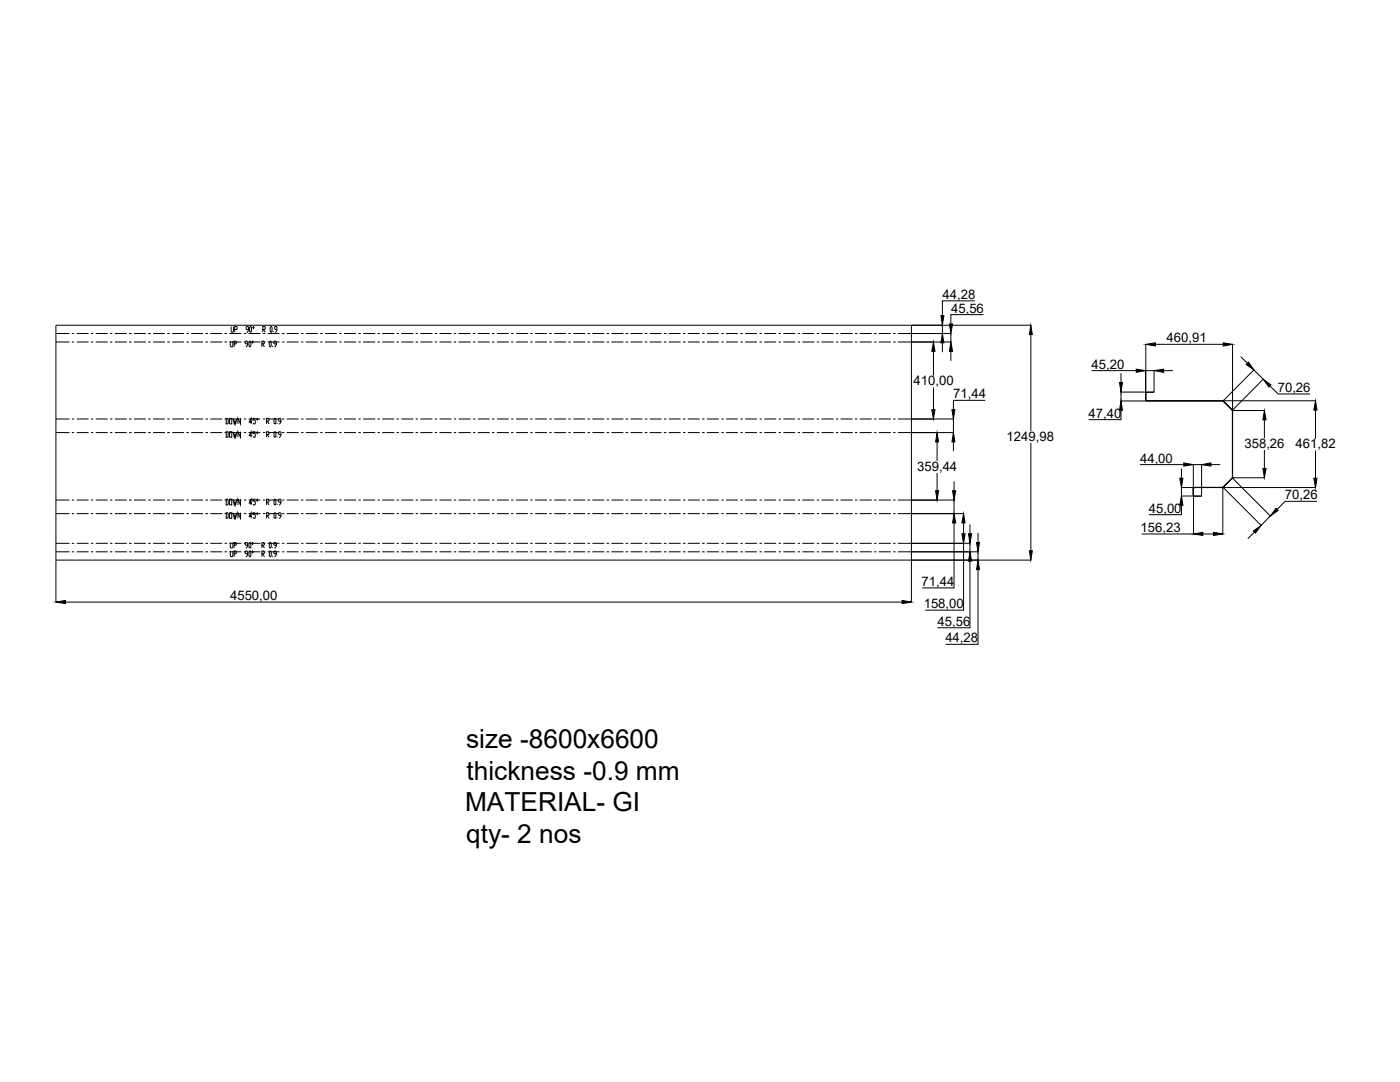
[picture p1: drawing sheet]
<svg xmlns="http://www.w3.org/2000/svg" width="279mm" height="216mm" viewBox="0 0 279 216" stroke-linecap="round" stroke-linejoin="round" font-family="sans-serif">
<!-- layer: 0 -->
<g fill="none" stroke="#000" stroke-width=".2">
<path d="M11.2 66.5h2.7M11.2 68.2h2.7M14.3 66.5h.5M14.3 68.2h.5M15.3 66.5h2.4M15.3 68.2h2.4M18.1 66.5h.5M18.1 68.2h.5M19.1 66.5h2.4M19.1 68.2h2.4M22 66.5h.4M22 68.2h.4"/>
<path d="M22.9 66.5h2.4M22.9 68.2h2.4M25.8 66.5h.5M25.8 68.2h.5M26.7 66.5h2.4M26.7 68.2h2.4M29.6 66.5h.5M29.6 68.2h.5M30.6 66.5h2.3M30.6 68.2h2.3M33.4 66.5h.5M33.4 68.2h.5"/>
<path d="M34.4 66.5h2.3M34.4 68.2h2.3M37.2 66.5h.5M37.2 68.2h.5M38.2 66.5h2.3M38.2 68.2h2.3M41 66.5h.5M41 68.2h.5M42 66.5h2.4M42 68.2h2.4M44.8 66.5h.5M44.8 68.2h.5"/>
<path d="M45.8 66.5h2.4M45.8 68.2h2.4M46 68.1v.9l.1 .2h.2l.2-.2v-.9M46.1 65.2v.9l.2 .2h.2l.1-.2v-.9M46.7 68.6h.4l.1-.1-.1-.4h-.4v1.1M46.8 65.7h.4l.2-.2-.2-.3h-.4v1.1M48.7 66.5h.4M48.7 68.2h.4M49.4 68.6h-.3l-.2-.1 .2-.4h.2l.1 .2v.5l-.3 .4M49.6 65.7h-.4l-.1-.2 .1-.3h.3l.1 .2v.5l-.4 .4M49.6 66.5h2.4M49.6 68.2h2.4"/>
<path d="M49.8 68.1l.3 .2-.2 .9-.2-.2zM49.9 65.2l.3 .2-.1 .9-.3-.2zM50.4 68.1l.1 .2-.1 .2-.1-.2zM50.6 65.2l.1 .2-.1 .1-.2-.1zM52.3 68.6h.3l.2-.1-.2-.4h-.3v1.1M52.4 68.6l.4 .6M52.4 65.7h.4l.1-.2-.1-.3h-.4v1.1M52.5 66.5h.4M52.5 68.2h.4M52.6 65.7l.3 .6M53.4 66.5h2.4M53.4 68.2h2.4"/>
<path d="M53.9 68.1l.2 .2-.1 .9-.3-.2zM54 65.2l.3 .2-.1 .9-.3-.2zM54.4 69v.2M54.6 66.1v.2M55.1 68.6h-.3l-.2-.1 .2-.4h.2l.1 .2v.5l-.3 .4M55.3 65.7h-.4v-.5h.2l.2 .2v.5l-.4 .4M56.3 66.5h.5M56.3 68.2h.5M57.2 66.5h2.4M57.2 68.2h2.4M60.1 66.5h.5M60.1 68.2h.5"/>
<path d="M61 66.5h2.4M61 68.2h2.4M63.9 66.5h.5M63.9 68.2h.5M64.8 66.5h2.4M64.8 68.2h2.4M67.7 66.5h.5M67.7 68.2h.5M68.7 66.5h2.4M68.7 68.2h2.4M71.5 66.5h.5M71.5 68.2h.5"/>
<path d="M72.5 66.5h2.4M72.5 68.2h2.4M75.3 66.5h.5M75.3 68.2h.5M76.3 66.5h2.4M76.3 68.2h2.4M79.1 66.5h.5M79.1 68.2h.5M80.1 66.5h2.4M80.1 68.2h2.4M83 66.5h.4M83 68.2h.4"/>
<path d="M83.9 66.5h2.4M83.9 68.2h2.4M86.8 66.5h.4M86.8 68.2h.4M87.7 66.5h2.4M87.7 68.2h2.4M90.6 66.5h.4M90.6 68.2h.4M91.5 66.5h2.4M91.5 68.2h2.4M94.4 66.5h.5M94.4 68.2h.5"/>
<path d="M95.4 66.5h2.3M95.4 68.2h2.3M98.2 66.5h.5M98.2 68.2h.5M99.2 66.5h2.3M99.2 68.2h2.3M102 66.5h.5M102 68.2h.5M103 66.5h2.4M103 68.2h2.4M105.8 66.5h.5M105.8 68.2h.5"/>
<path d="M106.8 66.5h2.4M106.8 68.2h2.4M109.6 66.5h.5M109.6 68.2h.5M110.6 66.5h2.4M110.6 68.2h2.4M113.4 66.5h.5M113.4 68.2h.5M114.4 66.5h2.4M114.4 68.2h2.4M117.2 66.5h.6M117.2 68.2h.6"/>
<path d="M118.2 66.5h2.4M118.2 68.2h2.4M121.1 66.5h.5M121.1 68.2h.5M122 66.5h2.4M122 68.2h2.4M124.9 66.5h.5M124.9 68.2h.5M125.8 66.5h2.4M125.8 68.2h2.4M128.7 66.5h.5M128.7 68.2h.5"/>
<path d="M129.7 66.5h2.3M129.7 68.2h2.3M132.5 66.5h.5M132.5 68.2h.5M133.5 66.5h2.3M133.5 68.2h2.3M136.3 66.5h.5M136.3 68.2h.5M137.3 66.5h2.3M137.3 68.2h2.3M140.1 66.5h.5M140.1 68.2h.5"/>
<path d="M141.1 66.5h2.4M141.1 68.2h2.4M144 66.5h.4M144 68.2h.4M144.9 66.5h2.4M144.9 68.2h2.4M147.8 66.5h.4M147.8 68.2h.4M148.7 66.5h2.4M148.7 68.2h2.4M151.6 66.5h.4M151.6 68.2h.4"/>
<path d="M152.5 66.5h2.4M152.5 68.2h2.4M155.4 66.5h.5M155.4 68.2h.5M156.3 66.5h2.4M156.3 68.2h2.4M159.2 66.5h.5M159.2 68.2h.5M160.1 66.5h2.4M160.1 68.2h2.4M163 66.5h.5M163 68.2h.5"/>
<path d="M163.9 66.5h2.5M163.9 68.2h2.5M166.8 66.5h.5M166.8 68.2h.5M167.8 66.5h2.4M167.8 68.2h2.4M170.6 66.5h.5M170.6 68.2h.5M171.6 66.5h2.4M171.6 68.2h2.4M174.4 66.5h.5M174.4 68.2h.5"/>
<path d="M175.4 66.5h2.4M175.4 68.2h2.4M178.3 66.5h.4M178.3 68.2h.4M179.2 66.5h10.6M179.2 68.2h10.6M181.9 64.9v55.2M186.3 70.1v4.8M186.3 77.3v4.4M188.1 64.9v1.6M188.1 68.4v1.9M189.8 66.5v1.7"/>
<path d="M189.8 70.1v1.9M194.5 60h-6.4v3M196.2 62.8h-6.4v1.8M196.6 79.9h-6.3v1.8M205.7 66.8v19.2M205.8 64.9h-194.6v55.2M217.8 74h9M223.7 78.2h6.6M223.7 74.5v1.8M223.7 78.2v1.8M228.6 78.3h.1M228.6 73.9l.1 6"/>
<path d="M228.6 74h1.7M228.7 79.9v.1M228.7 68.7v11.2M228.7 78.3h.1M228.7 79.9h.1M228.7 78.2v.1M230.3 73.9v4.4l-1.6-.1M230.6 68.7h13.5M232.2 74h1.9M244 80h.1M244.1 80l1.8 1.9M244.1 80h.1"/>
<path d="M246 68.7v26.6M247.6 71.2l1.3 1.3M250.3 73.8l-6.2 6.2M250.3 73.8l1.8 1.9M252.1 75.6l-6.1 6.3M253.4 77l1.7 1.6h6.3M262.6 80h-33.9M11.2 83.6h2.7M11.2 86.3h2.7M11.2 99.8h2.7M14.3 83.6h.5M14.3 86.3h.5"/>
<path d="M14.3 99.8h.5M15.3 83.6h2.4M15.3 86.3h2.4M15.3 99.8h2.4M18.1 83.6h.5M18.1 86.3h.5M18.1 99.8h.5M19.1 83.6h2.4M19.1 86.3h2.4M19.1 99.8h2.4M22 83.6h.4M22 86.3h.4"/>
<path d="M22 99.8h.4M22.9 83.6h2.4M22.9 86.3h2.4M22.9 99.8h2.4M25.8 83.6h.5M25.8 86.3h.5M25.8 99.8h.5M26.7 83.6h2.4M26.7 86.3h2.4M26.7 99.8h2.4M29.6 83.6h.5M29.6 86.3h.5"/>
<path d="M29.6 99.8h.5M30.6 83.6h2.3M30.6 86.3h2.3M30.6 99.8h2.3M33.4 83.6h.5M33.4 86.3h.5M33.4 99.8h.5M34.4 83.6h2.3M34.4 86.3h2.3M34.4 99.8h2.3M37.2 83.6h.5M37.2 86.3h.5"/>
<path d="M37.2 99.8h.5M38.2 83.6h2.3M38.2 86.3h2.3M38.2 99.8h2.3M41 83.6h.5M41 86.3h.5M41 99.8h.5M42 83.6h2.4M42 86.3h2.4M42 99.8h2.4M44.8 83.6h.5M44.8 86.3h.5"/>
<path d="M44.8 99.8h.5M45 83.5h.4l.1 .2v.7l-.1 .2h-.4M45 86.1h.4l.1 .2v.8l-.1 .1h-.4M45 99.6h.4l.1 .2v.8l-.1 .2h-.4M45.2 83.5v1.1M45.2 86.1v1.1M45.2 99.6v1.2M45.8 83.5h.5v1.1h-.5zM45.8 86.1h.5v1.1h-.5zM45.8 99.6h.5v1.2h-.5zM45.8 83.6h2.4M45.8 86.3h2.4"/>
<path d="M45.8 99.8h2.4M46.5 83.5l.3 1.1 .1-.6 .1 .6 .3-1.1M46.5 86.1l.3 1.1 .1-.5 .1 .5 .3-1.1M46.5 99.6l.3 1.2 .1-.6 .1 .6 .3-1.2M48 83.5v1.1l-.5-1.1v1.1M48 86.1v1.1l-.5-1.1v1.1M48 99.6v1.2l-.5-1.2v1.2M48.7 83.6h.4M48.7 86.3h.4M48.7 99.8h.4M49.6 83.6h2.4M49.6 86.3h2.4"/>
<path d="M49.6 99.8h2.4M50.2 84.2h-.5l.4-.7v1.1M50.2 86.9h-.5l.4-.8v1.1M51 83.5h-.5v.3h.4l.1 .6-.1 .2h-.3l-.1-.2M51 86.1h-.5v.4h.4l.1 .6-.1 .1h-.3l-.1-.1M51 99.6h-.5v.4h.4l.1 .6-.1 .2h-.3l-.1-.2M51.3 83.5l.2 .2-.2 .1-.1-.1zM51.3 86.1l.2 .2-.2 .2-.1-.2zM51.3 99.6l.2 .2-.2 .2-.1-.2zM52.5 83.6h.4M52.5 86.3h.4M52.5 99.8h.4"/>
<path d="M53.2 84h.4l.1-.2-.1-.3h-.4v1.1M53.2 86.7h.4l.1-.2-.1-.4h-.4v1.1M53.3 84l.4 .6M53.3 86.7l.4 .5M53.4 83.6h2.4M53.4 86.3h2.4M53.4 99.8h2.4M54.8 83.5l.3 .2v.7l-.2 .2-.2-.2v-.7zM54.8 86.1l.3 .2v.8l-.2 .1-.2-.1v-.8zM54.8 99.6l.3 .2v.8l-.2 .2-.2-.2zM55.3 84.4v.2M55.3 87.1v.1"/>
<path d="M56.1 84h-.4l-.1-.2 .1-.3h.3l.1 .2v.5l-.4 .4M56.1 86.7h-.4l-.1-.2 .1-.4h.3l.1 .2v.6l-.4 .3M56.3 83.6h.5M56.3 86.3h.5M56.3 99.8h.5M57.2 83.6h2.4M57.2 86.3h2.4M57.2 99.8h2.4M60.1 83.6h.5M60.1 86.3h.5M60.1 99.8h.5M61 83.6h2.4"/>
<path d="M61 86.3h2.4M61 99.8h2.4M63.9 83.6h.5M63.9 86.3h.5M63.9 99.8h.5M64.8 83.6h2.4M64.8 86.3h2.4M64.8 99.8h2.4M67.7 83.6h.5M67.7 86.3h.5M67.7 99.8h.5M68.7 83.6h2.4"/>
<path d="M68.7 86.3h2.4M68.7 99.8h2.4M71.5 83.6h.5M71.5 86.3h.5M71.5 99.8h.5M72.5 83.6h2.4M72.5 86.3h2.4M72.5 99.8h2.4M75.3 83.6h.5M75.3 86.3h.5M75.3 99.8h.5M76.3 83.6h2.4"/>
<path d="M76.3 86.3h2.4M76.3 99.8h2.4M79.1 83.6h.5M79.1 86.3h.5M79.1 99.8h.5M80.1 83.6h2.4M80.1 86.3h2.4M80.1 99.8h2.4M83 83.6h.4M83 86.3h.4M83 99.8h.4M83.9 83.6h2.4"/>
<path d="M83.9 86.3h2.4M83.9 99.8h2.4M86.8 83.6h.4M86.8 86.3h.4M86.8 99.8h.4M87.7 83.6h2.4M87.7 86.3h2.4M87.7 99.8h2.4M90.6 83.6h.4M90.6 86.3h.4M90.6 99.8h.4M91.5 83.6h2.4"/>
<path d="M91.5 86.3h2.4M91.5 99.8h2.4M94.4 83.6h.5M94.4 86.3h.5M94.4 99.8h.5M95.4 83.6h2.3M95.4 86.3h2.3M95.4 99.8h2.3M98.2 83.6h.5M98.2 86.3h.5M98.2 99.8h.5M99.2 83.6h2.3"/>
<path d="M99.2 86.3h2.3M99.2 99.8h2.3M102 83.6h.5M102 86.3h.5M102 99.8h.5M103 83.6h2.4M103 86.3h2.4M103 99.8h2.4M105.8 83.6h.5M105.8 86.3h.5M105.8 99.8h.5M106.8 83.6h2.4"/>
<path d="M106.8 86.3h2.4M106.8 99.8h2.4M109.6 83.6h.5M109.6 86.3h.5M109.6 99.8h.5M110.6 83.6h2.4M110.6 86.3h2.4M110.6 99.8h2.4M113.4 83.6h.5M113.4 86.3h.5M113.4 99.8h.5M114.4 83.6h2.4"/>
<path d="M114.4 86.3h2.4M114.4 99.8h2.4M117.2 83.6h.6M117.2 86.3h.6M117.2 99.8h.6M118.2 83.6h2.4M118.2 86.3h2.4M118.2 99.8h2.4M121.1 83.6h.5M121.1 86.3h.5M121.1 99.8h.5M122 83.6h2.4"/>
<path d="M122 86.3h2.4M122 99.8h2.4M124.9 83.6h.5M124.9 86.3h.5M124.9 99.8h.5M125.8 83.6h2.4M125.8 86.3h2.4M125.8 99.8h2.4M128.7 83.6h.5M128.7 86.3h.5M128.7 99.8h.5M129.7 83.6h2.3"/>
<path d="M129.7 86.3h2.3M129.7 99.8h2.3M132.5 83.6h.5M132.5 86.3h.5M132.5 99.8h.5M133.5 83.6h2.3M133.5 86.3h2.3M133.5 99.8h2.3M136.3 83.6h.5M136.3 86.3h.5M136.3 99.8h.5M137.3 83.6h2.3"/>
<path d="M137.3 86.3h2.3M137.3 99.8h2.3M140.1 83.6h.5M140.1 86.3h.5M140.1 99.8h.5M141.1 83.6h2.4M141.1 86.3h2.4M141.1 99.8h2.4M144 83.6h.4M144 86.3h.4M144 99.8h.4M144.9 83.6h2.4"/>
<path d="M144.9 86.3h2.4M144.9 99.8h2.4M147.8 83.6h.4M147.8 86.3h.4M147.8 99.8h.4M148.7 83.6h2.4M148.7 86.3h2.4M148.7 99.8h2.4M151.6 83.6h.4M151.6 86.3h.4M151.6 99.8h.4M152.5 83.6h2.4"/>
<path d="M152.5 86.3h2.4M152.5 99.8h2.4M155.4 83.6h.5M155.4 86.3h.5M155.4 99.8h.5M156.3 83.6h2.4M156.3 86.3h2.4M156.3 99.8h2.4M159.2 83.6h.5M159.2 86.3h.5M159.2 99.8h.5M160.1 83.6h2.4"/>
<path d="M160.1 86.3h2.4M160.1 99.8h2.4M163 83.6h.5M163 86.3h.5M163 99.8h.5M163.9 83.6h2.5M163.9 86.3h2.5M163.9 99.8h2.5M166.8 83.6h.5M166.8 86.3h.5M166.8 99.8h.5M167.8 83.6h2.4"/>
<path d="M167.8 86.3h2.4M167.8 99.8h2.4M170.6 83.6h.5M170.6 86.3h.5M170.6 99.8h.5M171.6 83.6h2.4M171.6 86.3h2.4M171.6 99.8h2.4M174.4 83.6h.5M174.4 86.3h.5M174.4 99.8h.5M175.4 83.6h2.4"/>
<path d="M175.4 86.3h2.4M175.4 99.8h2.4M178.3 83.6h.4M178.3 86.3h.4M178.3 99.8h.4M179.2 83.6h11.1M179.2 86.3h11.1M179.2 99.8h11.2M187 88.2v3.8M187 94.4v3.5M190.3 83.6v2.7M190.3 88.2v1.8"/>
<path d="M190.4 96.1v1.8M190.4 99.8v2.7M205.7 88.3v21.6M223.7 80h20.3M223.7 81.9v1.8h-6.4M227.5 92.7h8.7M235.7 97.3h26.9M235.7 99h4.1M235.8 93.5v1.9M235.8 97.3v1.7M238.2 98.9v.1M238.2 92.7l-.1 6.2 .1-1.6"/>
<path d="M238.2 92.7h1.6M238.2 97.3h.1M238.2 98.9h.1M238.2 97.2v.1M239.8 92.7v6.3h-1.6M241.7 92.7h1.8M244 80.1h.1M244 97.2h.1M244.1 97.2h.1M244.1 97.3l7.6 7.6M245.9 81.9h.1M245.9 95.3h.1"/>
<path d="M245.9 95.4h.1M245.9 95.4l-1.8 1.8M245.9 81.8v13.5M245.9 81.9h6.5M245.9 95.3h6.5M246 95.4l7.6 7.6M252.3 83.8v3.6M252.3 89.8v3.7M262.5 81.8v5.7M262.5 89.9v5.5M11.2 102.5h2.7M11.2 108.4h2.7"/>
<path d="M11.2 110.1h2.7M11.2 111.8h194.6M14.3 102.5h.5M14.3 108.4h.5M14.3 110.1h.5M15.3 102.5h2.4M15.3 108.4h2.4M15.3 110.1h2.4M18.1 102.5h.5M18.1 108.4h.5M18.1 110.1h.5M19.1 102.5h2.4"/>
<path d="M19.1 108.4h2.4M19.1 110.1h2.4M22 102.5h.4M22 108.4h.4M22 110.1h.4M22.9 102.5h2.4M22.9 108.4h2.4M22.9 110.1h2.4M25.8 102.5h.5M25.8 108.4h.5M25.8 110.1h.5M26.7 102.5h2.4"/>
<path d="M26.7 108.4h2.4M26.7 110.1h2.4M29.6 102.5h.5M29.6 108.4h.5M29.6 110.1h.5M30.6 102.5h2.3M30.6 108.4h2.3M30.6 110.1h2.3M33.4 102.5h.5M33.4 108.4h.5M33.4 110.1h.5M34.4 102.5h2.3"/>
<path d="M34.4 108.4h2.3M34.4 110.1h2.3M37.2 102.5h.5M37.2 108.4h.5M37.2 110.1h.5M38.2 102.5h2.3M38.2 108.4h2.3M38.2 110.1h2.3M41 102.5h.5M41 108.4h.5M41 110.1h.5M42 102.5h2.4"/>
<path d="M42 108.4h2.4M42 110.1h2.4M44.8 102.5h.5M44.8 108.4h.5M44.8 110.1h.5M45 102.3h.4l.1 .2v.8l-.1 .1h-.4M45.2 102.3v1.1M45.8 102.3h.5v1.1h-.5zM45.8 102.5h2.4M45.8 108.4h2.4M45.8 110.1h2.4M46 108.2v1l.1 .1h.2l.2-.1v-1"/>
<path d="M46 109.9v1l.1 .2h.2l.2-.2v-1M46.5 102.3l.3 1.1 .1-.5 .1 .5 .3-1.1M46.7 108.8h.4l.1-.2-.1-.4h-.4v1.1M46.7 110.5h.4l.1-.2-.1-.4h-.4v1.2M48 102.3v1.1l-.5-1.1v1.1M48.7 102.5h.4M48.7 108.4h.4M48.7 110.1h.4M49.4 108.8h-.3l-.2-.2 .2-.4h.2l.1 .2v.6l-.3 .3M49.4 110.5h-.3l-.2-.2 .2-.4h.2l.1 .3v.5l-.3 .4M49.6 102.5h2.4M49.6 108.4h2.4"/>
<path d="M49.6 110.1h2.4M49.8 108.2l.3 .2v.8l-.2 .1-.2-.1v-.8zM49.8 109.9l.3 .3-.2 .9-.2-.2zM50.2 100.4h-.5l.4-.8v1.2M50.2 103h-.5l.4-.7v1.1M50.4 108.2l.1 .2-.1 .2-.1-.2zM50.4 109.9l.1 .3-.1 .1-.1-.1zM51 102.3h-.5v.4h.4l.1 .2-.1 .5h-.3l-.1-.1M51.3 102.3l.2 .2-.2 .2-.1-.2zM52.3 108.8h.3l.2-.2-.2-.4h-.3v1.1M52.3 110.5h.3l.2-.2-.2-.4h-.3v1.2M52.4 108.8l.4 .5"/>
<path d="M52.4 110.5l.4 .6M52.5 102.5h.4M52.5 108.4h.4M52.5 110.1h.4M53.2 100.2h.4l.1-.2-.1-.4h-.4v1.2M53.2 102.9h.4l.1-.2-.1-.4h-.4v1.1M53.3 100.2l.4 .6M53.3 102.9l.4 .5M53.4 102.5h2.4M53.4 108.4h2.4M53.4 110.1h2.4M53.9 108.2l.2 .2v.8l-.1 .1-.3-.1v-.8z"/>
<path d="M53.9 109.9l.2 .3-.1 .9-.3-.2zM54.4 109.2v.1M54.4 110.9v.2M54.8 102.3l.3 .2v.8l-.2 .1-.2-.1v-.8zM55.1 108.8h-.3l-.2-.2 .2-.4h.2l.1 .2v.6l-.3 .3M55.1 110.5h-.3l-.2-.2 .2-.4h.2l.1 .3v.5l-.3 .4M55.3 100.6v.2M55.3 103.3v.1M56.1 100.2h-.4l-.1-.2 .1-.4h.3l.1 .2v.6l-.4 .4M56.1 102.9h-.4l-.1-.2 .1-.4h.3l.1 .2v.5l-.4 .4M56.3 102.5h.5M56.3 108.4h.5"/>
<path d="M56.3 110.1h.5M57.2 102.5h2.4M57.2 108.4h2.4M57.2 110.1h2.4M60.1 102.5h.5M60.1 108.4h.5M60.1 110.1h.5M61 102.5h2.4M61 108.4h2.4M61 110.1h2.4M63.9 102.5h.5M63.9 108.4h.5"/>
<path d="M63.9 110.1h.5M64.8 102.5h2.4M64.8 108.4h2.4M64.8 110.1h2.4M67.7 102.5h.5M67.7 108.4h.5M67.7 110.1h.5M68.7 102.5h2.4M68.7 108.4h2.4M68.7 110.1h2.4M71.5 102.5h.5M71.5 108.4h.5"/>
<path d="M71.5 110.1h.5M72.5 102.5h2.4M72.5 108.4h2.4M72.5 110.1h2.4M75.3 102.5h.5M75.3 108.4h.5M75.3 110.1h.5M76.3 102.5h2.4M76.3 108.4h2.4M76.3 110.1h2.4M79.1 102.5h.5M79.1 108.4h.5"/>
<path d="M79.1 110.1h.5M80.1 102.5h2.4M80.1 108.4h2.4M80.1 110.1h2.4M83 102.5h.4M83 108.4h.4M83 110.1h.4M83.9 102.5h2.4M83.9 108.4h2.4M83.9 110.1h2.4M86.8 102.5h.4M86.8 108.4h.4"/>
<path d="M86.8 110.1h.4M87.7 102.5h2.4M87.7 108.4h2.4M87.7 110.1h2.4M90.6 102.5h.4M90.6 108.4h.4M90.6 110.1h.4M91.5 102.5h2.4M91.5 108.4h2.4M91.5 110.1h2.4M94.4 102.5h.5M94.4 108.4h.5"/>
<path d="M94.4 110.1h.5M95.4 102.5h2.3M95.4 108.4h2.3M95.4 110.1h2.3M98.2 102.5h.5M98.2 108.4h.5M98.2 110.1h.5M99.2 102.5h2.3M99.2 108.4h2.3M99.2 110.1h2.3M102 102.5h.5M102 108.4h.5"/>
<path d="M102 110.1h.5M103 102.5h2.4M103 108.4h2.4M103 110.1h2.4M105.8 102.5h.5M105.8 108.4h.5M105.8 110.1h.5M106.8 102.5h2.4M106.8 108.4h2.4M106.8 110.1h2.4M109.6 102.5h.5M109.6 108.4h.5"/>
<path d="M109.6 110.1h.5M110.6 102.5h2.4M110.6 108.4h2.4M110.6 110.1h2.4M113.4 102.5h.5M113.4 108.4h.5M113.4 110.1h.5M114.4 102.5h2.4M114.4 108.4h2.4M114.4 110.1h2.4M117.2 102.5h.6M117.2 108.4h.6"/>
<path d="M117.2 110.1h.6M118.2 102.5h2.4M118.2 108.4h2.4M118.2 110.1h2.4M121.1 102.5h.5M121.1 108.4h.5M121.1 110.1h.5M122 102.5h2.4M122 108.4h2.4M122 110.1h2.4M124.9 102.5h.5M124.9 108.4h.5"/>
<path d="M124.9 110.1h.5M125.8 102.5h2.4M125.8 108.4h2.4M125.8 110.1h2.4M128.7 102.5h.5M128.7 108.4h.5M128.7 110.1h.5M129.7 102.5h2.3M129.7 108.4h2.3M129.7 110.1h2.3M132.5 102.5h.5M132.5 108.4h.5"/>
<path d="M132.5 110.1h.5M133.5 102.5h2.3M133.5 108.4h2.3M133.5 110.1h2.3M136.3 102.5h.5M136.3 108.4h.5M136.3 110.1h.5M137.3 102.5h2.3M137.3 108.4h2.3M137.3 110.1h2.3M140.1 102.5h.5M140.1 108.4h.5"/>
<path d="M140.1 110.1h.5M141.1 102.5h2.4M141.1 108.4h2.4M141.1 110.1h2.4M144 102.5h.4M144 108.4h.4M144 110.1h.4M144.9 102.5h2.4M144.9 108.4h2.4M144.9 110.1h2.4M147.8 102.5h.4M147.8 108.4h.4"/>
<path d="M147.8 110.1h.4M148.7 102.5h2.4M148.7 108.4h2.4M148.7 110.1h2.4M151.6 102.5h.4M151.6 108.4h.4M151.6 110.1h.4M152.5 102.5h2.4M152.5 108.4h2.4M152.5 110.1h2.4M155.4 102.5h.5M155.4 108.4h.5"/>
<path d="M155.4 110.1h.5M156.3 102.5h2.4M156.3 108.4h2.4M156.3 110.1h2.4M159.2 102.5h.5M159.2 108.4h.5M159.2 110.1h.5M160.1 102.5h2.4M160.1 108.4h2.4M160.1 110.1h2.4M163 102.5h.5M163 108.4h.5"/>
<path d="M163 110.1h.5M163.9 102.5h2.5M163.9 108.4h2.5M163.9 110.1h2.5M166.8 102.5h.5M166.8 108.4h.5M166.8 110.1h.5M167.8 102.5h2.4M167.8 108.4h2.4M167.8 110.1h2.4M170.6 102.5h.5M170.6 108.4h.5"/>
<path d="M170.6 110.1h.5M171.6 102.5h2.4M171.6 108.4h2.4M171.6 110.1h2.4M174.4 102.5h.5M174.4 108.4h.5M174.4 110.1h.5M175.4 102.5h2.4M175.4 108.4h2.4M175.4 110.1h2.4M178.3 102.5h.4M178.3 108.4h.4"/>
<path d="M178.3 110.1h.4M179.2 102.5h13.1M179.2 108.4h14.4M179.2 110.1h16M190.4 104.4v12.9h-6.3M192.3 108.4v13.4h-7.7M192.3 104.4v2.1M193.6 112v13.3h-6.5M193.6 104.6v1.9M193.6 108.4v1.7M195.2 113.7v14.9h-6.5M195.2 106.3v1.9"/>
<path d="M195.2 110.1v1.7M227.9 106.6h10.3v-9.4h5.8v9.4M235.8 100.8v1.9h-6.5M240.1 106.6h2.1M250.3 106.2l-1.3 1.3M253.5 103l-1.8 1.9M262.9 100h-6.4l-1.6 1.6M13.1 120.1h166.9"/>
</g>
<g fill="#000" stroke="#000" stroke-width=".2">
<path d="M186.3 68.2l.3 1.9h-.6zM188.1 66.5l.3 1.9h-.6zM187.8 63h.6l-.3 1.9zM189.8 68.2l.3 1.9h-.6zM189.5 64.6h.6l-.3 1.9zM205.7 64.9l.3 1.9h-.6zM223.4 76.3h.6l-.3 1.9zM226.8 73.7l1.8 .3-1.8 .3zM228.7 68.7l1.9-.3v.6zM230.3 74l1.9-.3v.6zM244.1 68.4l1.9 .3-1.9 .3zM248.7 72.7l.5-.4 1.1 1.5z"/>
<path d="M252.1 75.7l1.5 1.1-.4 .4zM186 81.7h.6l-.3 1.9zM186.7 97.9h.6l-.3 1.9zM187 86.3l.3 1.9h-.6zM190.3 86.3l.3 1.9h-.6zM190 81.7h.6l-.3 1.9zM190.1 97.9h.6l-.3 1.9zM223.7 80l.3 1.9h-.6zM235.4 95.4h.7l-.3 1.9zM236.2 92.4l2 .3-2 .3zM239.8 92.7l1.9-.3v.6zM252.3 81.9l.4 1.9h-.7z"/>
<path d="M252 93.5h.7l-.4 1.8zM262.5 80l.3 1.8h-.6zM262.2 95.4h.6l-.3 1.9zM11.2 120.1l1.9-.3v.6zM180 119.8l1.9 .3-1.9 .3zM190.4 102.5l.3 1.9h-.6zM192.3 102.5l.3 1.9h-.6zM192 106.5h.6l-.3 1.9zM193.3 106.5h.6l-.3 1.9zM193.6 110.1l.3 1.9h-.6zM194.9 108.2h.6l-.3 1.9zM195.2 111.8l.3 1.9h-.6z"/>
<path d="M205.4 109.9h.6l-.3 1.9zM235.8 99l.3 1.8h-.7zM238.2 106.6l1.9-.4v.6zM242.2 106.2l1.8 .4-1.8 .2zM250.1 106l1.6-1.1-1.1 1.5zM254.7 101.4l.4 .5-1.6 1.1z"/>
</g>
<g font-size="5.2">
<text x="93" y="149.3">size -8600x6600</text>
<text x="93.1" y="155.6">thickness -0.9 mm</text>
<text x="92.8" y="161.9">MATERIAL- GI</text>
<text x="93" y="168.1">qty- 2 nos</text>
</g>
<g font-size="2.6">
<text x="188.1" y="59.6">44,28</text>
<text x="189.8" y="62.4">45,56</text>
<text x="232.8" y="68.3">460,91</text>
<text x="182.3" y="76.9">410,00</text>
<text x="217.8" y="73.5">45,20</text>
<text x="190.2" y="79.5">71,44</text>
<text x="217.2" y="83.3">47,40</text>
<text x="255" y="78.2">70,26</text>
<text x="200.9" y="87.9">1249,98</text>
<text x="248.4" y="89.4">358,26</text>
<text x="258.6" y="89.5">461,82</text>
<text x="183" y="93.9">359,44</text>
<text x="227.5" y="92.3">44,00</text>
<text x="256.4" y="99.6">70,26</text>
<text x="227.6" y="106.1">156,23</text>
<text x="229.3" y="102.3">45,00</text>
<text x="45.9" y="119.7">4550,00</text>
<text x="183.9" y="116.9">71,44</text>
<text x="184.3" y="121.3">158,00</text>
<text x="187.1" y="124.8">45,56</text>
<text x="188.7" y="128.1">44,28</text>
</g>
</svg>
